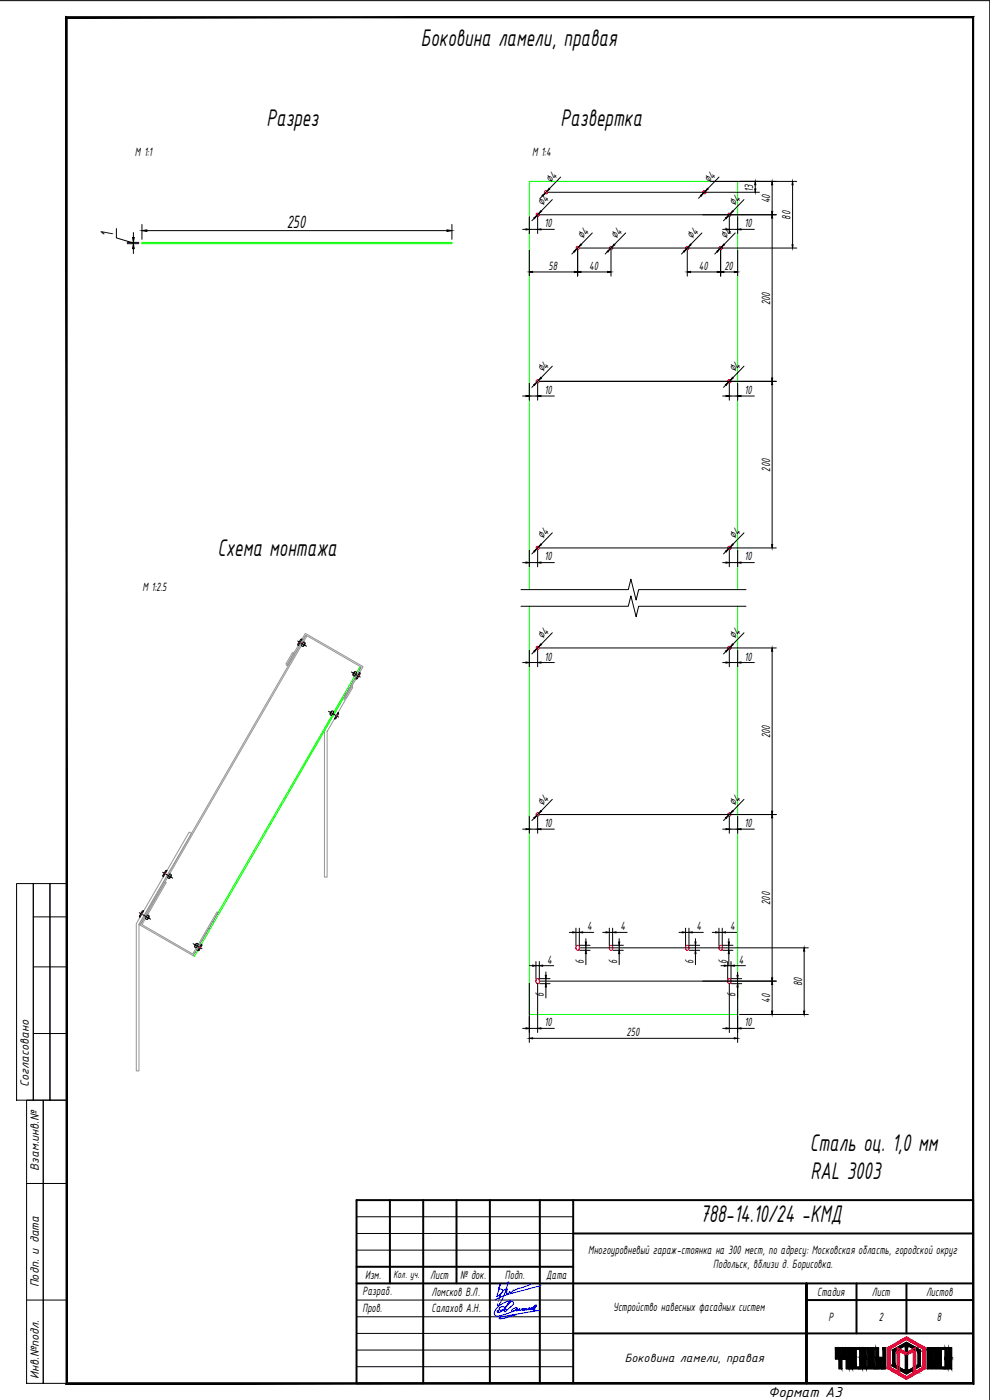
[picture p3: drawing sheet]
<svg xmlns="http://www.w3.org/2000/svg" width="297mm" height="420mm" viewBox="0 0 297 420" stroke-linecap="round" stroke-linejoin="round" font-family="sans-serif">
<!-- layer: 0 -->
<path d="M42.6 72.7h93v.4h-93zM158.8 177v-122.6h62.5v122.6M158.8 181.9v122.6h62.5v-122.6M107.9 200.2l.4 .2-50 86.6-.3-.2z" fill="none" stroke="#0f0" stroke-width=".3"/>
<g fill="none" stroke="#000" stroke-width=".3">
<path d="M0 .2h297v420M162.8 58.8l-.7 .7M164.2 57.3l-.7 .8M164.4 57.7h63.5M165.7 59.9l-3.4 3.5M168.2 53.1l-3.4 3.5M210.3 58.8l-.7 .7M211.7 57.3l-.7 .8M213.4 54.4h25.7M215.7 53.1l-3.3 3.5M223.2 59.9l-3.3 3.5M226.6 55.5v1.2"/>
<path d="M231.7 55.5v8M237.8 55.5v17.9M34.9 68.6v2.8l5.1 1.5M38.2 72.7h3.5M38.2 73.1h3.5M40 72.7v.4v-.4M40 69.8v1.5M40 74.6v1.5M42.6 67.4v4.4M44.1 69.2h90M135.6 67.4v4.4M156.8 68.8h1"/>
<path d="M158.8 65.1v5M158.8 75.1v7.8M158.8 68.8h2.5M160.3 65.5l-.7 .8M161.3 65.1v5M161.6 64.1l-.6 .7M161.9 64.5h71M162.3 68.8h4M172.3 75.5l-.7 .7M173.3 75.1v7.8M173.7 74.1l-.7 .7M173.9 74.4h65.2"/>
<path d="M177.7 69.9l-3.4 3.5M182.3 75.5l-.7 .7M183.3 75.1v7.8M183.7 74.1l-.7 .7M187.7 69.9l-3.3 3.5M205.2 75.5l-.7 .7M206.2 75.1v7.8M206.5 74.1l-.6 .7M210.6 69.9l-3.4 3.5M215.2 75.5l-.7 .7M216.2 75.1v7.8M216.6 74.1l-.7 .7"/>
<path d="M216.8 68.8h1M217.8 65.5l-.7 .8M218.8 68.8h2.5M218.8 65.1v5M219.2 64.1l-.7 .7M220.6 69.9l-3.3 3.5M221.3 65.1v5M221.3 75.1v7.8M222.3 68.8h4M231.7 65.4v48.1M159.8 81.6h12.5M174.3 81.6h8"/>
<path d="M207.2 81.6h8M217.2 81.6h3.1M156.8 118.9h1M158.8 115.1v5M158.8 118.9h2.5M160.3 115.5l-.7 .7M161.3 115.1v5M161.6 114.1l-.6 .7M161.9 114.4h71M162.3 118.9h4M165.7 109.9l-3.4 3.5M216.8 118.9h1"/>
<path d="M217.8 115.5l-.7 .7M218.8 115.1v5M218.8 118.9h2.5M219.2 114.1l-.7 .7M221.3 115.1v5M222.3 118.9h4M223.2 109.9l-3.3 3.5M231.7 115.4v48M165.7 159.9l-3.4 3.5M223.2 159.9l-3.3 3.5M156.3 177h32.2l.8-3.2 1.6 6.3 .7-3.1h32.2M156.8 168.8h1"/>
<path d="M158.8 165.1v5M158.8 168.8h2.5M160.3 165.5l-.7 .7M161.3 165.1v5M161.6 164.1l-.6 .7M161.9 164.4h71M162.3 168.8h4M216.8 168.8h1M217.8 165.5l-.7 .7M218.8 165.1v5M218.8 168.8h2.5M219.2 164.1l-.7 .7"/>
<path d="M221.3 165.1v5M222.3 168.8h4M156.3 181.9h32.2l.8-3.1 1.6 6.3 .7-3.2h32.2M156.8 198.8h1M158.8 195.1v5M158.8 198.8h2.5M160.3 195.5l-.7 .8M161.3 195.1v5M161.6 194.1l-.6 .7M161.9 194.5h71M162.3 198.8h4M165.7 189.9l-3.4 3.5"/>
<path d="M216.8 198.8h1M217.8 195.5l-.7 .8M218.8 195.1v5M218.8 198.8h2.5M219.2 194.1l-.7 .7M221.3 195.1v5M222.3 198.8h4M223.2 189.9l-3.3 3.5M231.7 195.5v48M165.7 239.9l-3.4 3.5M223.2 239.9l-3.3 3.5M156.8 248.8h1"/>
<path d="M158.8 245.1v5M158.8 248.8h2.5M160.3 245.5l-.7 .8M161.3 245.1v5M161.6 244.1l-.6 .7M161.9 244.5h71M162.3 248.8h4M216.8 248.8h1M217.8 245.5l-.7 .8M218.8 245.1v5M218.8 248.8h2.5M219.2 244.1l-.7 .7"/>
<path d="M221.3 245.1v5M222.3 248.8h4M231.7 245.4v48.1M5 265.2h5v65h-5zM10 265.2h5v65h-5zM10 275.2h10M15 265.2h5v65h-5zM170.8 279.8h1M172.8 278.6v5.2M172.8 279.8h1M173.8 278.6v5.2M174.8 279.8h3.3"/>
<path d="M180.8 279.8h1M182.8 279.8h1M182.8 278.6v5.2M183.8 278.6v5.2M184.8 279.8h3.4M203.7 279.8h1M205.7 279.8h1M205.7 278.6v5.2M206.7 278.6v5.2M207.7 279.8h3.3M213.7 279.8h1M215.7 279.8h1"/>
<path d="M215.7 278.6v5.2M216.7 278.6v5.2M217.7 279.8h3.3M10 290.2h10M158.8 295.1v17.8M158.8 289.8h1M160.8 288.6v5.2M160.8 289.8h1M161.3 295.1v14.8M161.8 288.6v5.2M161.9 295.2h3.1M161.9 293.7h3.1"/>
<path d="M161.9 294.4h71M162.8 289.8h3.3M163.8 291.7v1M163.8 293.7v1.5M163.8 296.2v3.3M173.9 285.2h3.1M173.9 283.7h3.1M173.9 284.5h68.6M175.8 281.7v1M175.8 283.7v1.5M175.8 286.2v3.3M183.9 285.2h3.1"/>
<path d="M183.9 283.7h3.1M185.8 281.7v1M185.8 283.7v1.5M185.8 286.2v3.3M206.8 285.2h3.1M206.8 283.7h3.1M208.7 281.7v1M208.7 283.7v1.5M208.7 286.2v3.3M216.3 289.8h1M216.8 285.2h3.1M216.8 283.7h3.1"/>
<path d="M218.3 289.8h1M218.3 288.6v5.2M218.7 281.7v1M218.7 283.7v1.5M218.7 286.2v3.3M218.8 295.1v14.8M219.3 288.6v5.2M219.5 295.2h3M219.5 293.7h3M220.3 289.8h3.4M221.3 291.7v1M221.3 293.7v1.5"/>
<path d="M221.3 296.2v3.3M221.3 295.1v17.8M231.7 295.4v8M241.3 285.5v17.9M10 310.2h10M156.8 308.6h1M158.8 308.6h2.5M159.8 311.6h60.5M162.3 308.6h4M216.8 308.6h1M218.8 308.6h2.5M222 304.5h20.5"/>
<path d="M222.3 308.6h4M8 330.2h5v85h-5zM13 330.2h7v85h-7zM8 355.2h12M8 390.2h12"/>
</g>
<g fill="#000" stroke="#000" stroke-width=".3">
<path d="M162.6 58.7l.9-.6-.6 .8zM164.7 56.5l.3 .2-.8 .6zM210.2 58.7l.8-.6-.6 .8zM212.3 56.5l.2 .2-.8 .6zM226.6 54.4l.2 1.1h-.4zM226.4 56.7h.4l-.2 1zM231.7 54.4l.1 1.1h-.3zM237.8 54.4l.2 1.1h-.4zM39.8 71.3h.5l-.3 1.4zM40 73.1l.3 1.5h-.5zM42.6 69.2l1.5-.2v.5zM134.1 69l1.5 .2-1.5 .3z"/>
<path d="M157.8 68.7l1 .1-1 .2zM160.1 65.4l.9-.6-.6 .8zM162.2 63.3l.3 .2-.9 .6zM161.3 68.8l1-.1v.3zM172.1 75.4l.9-.6-.6 .8zM174.2 73.3l.3 .2-.8 .6zM182.2 75.4l.8-.6-.6 .8zM184.2 73.3l.3 .2-.8 .6zM205 75.4l.9-.6-.6 .8zM207.1 73.3l.3 .2-.9 .6zM215.1 75.4l.8-.6-.6 .8zM217.1 73.3l.3 .2-.8 .6z"/>
<path d="M217.7 65.4l.8-.6-.6 .8zM217.8 68.7l1 .1-1 .2zM219.8 63.3l.2 .2-.8 .6zM221.3 68.8l1-.1v.3zM231.5 63.5h.3l-.1 1zM231.7 64.5l.1 .9h-.3zM237.6 73.4h.4l-.2 1zM158.8 81.6l1-.2v.4zM172.3 81.4l1 .2-1 .2zM173.3 81.6l1-.2v.4zM182.3 81.4l1 .2-1 .2zM206.2 81.6l1-.2v.4z"/>
<path d="M215.2 81.4l1 .2-1 .2zM216.2 81.6l1-.2v.4zM220.3 81.4l1 .2-1 .2zM157.8 118.7l1 .2-1 .1zM160.1 115.4l.9-.6-.6 .9zM162.2 113.3l.3 .2-.9 .6zM161.3 118.9l1-.2v.3zM217.7 115.4l.8-.6-.6 .9zM217.8 118.7l1 .2-1 .1zM219.8 113.3l.2 .2-.8 .6zM221.3 118.9l1-.2v.3zM231.5 113.5h.3l-.1 .9z"/>
<path d="M231.7 114.4l.1 1h-.3zM157.8 168.7l1 .1-1 .2zM160.1 165.4l.9-.6-.6 .9zM162.2 163.3l.3 .2-.9 .6zM161.3 168.8l1-.1v.3zM217.7 165.4l.8-.6-.6 .9zM217.8 168.7l1 .1-1 .2zM219.8 163.3l.2 .2-.8 .6zM221.3 168.8l1-.1v.3zM231.5 163.4h.3l-.1 1zM157.8 198.7l1 .1-1 .2zM160.1 195.4l.9-.6-.6 .8z"/>
<path d="M162.2 193.3l.3 .2-.9 .6zM161.3 198.8l1-.1v.3zM217.7 195.4l.8-.6-.6 .8zM217.8 198.7l1 .1-1 .2zM219.8 193.3l.2 .2-.8 .6zM221.3 198.8l1-.1v.3zM231.7 194.5l.1 1h-.3zM157.8 248.7l1 .1-1 .2zM160.1 245.4l.9-.6-.6 .8zM162.2 243.3l.3 .2-.9 .6zM161.3 248.8l1-.1v.3zM217.7 245.4l.8-.6-.6 .8z"/>
<path d="M217.8 248.7l1 .1-1 .2zM219.8 243.3l.2 .2-.8 .6zM221.3 248.8l1-.1v.3zM231.5 243.5h.3l-.1 1zM231.7 244.5l.1 .9h-.3zM171.8 279.7l1 .1-1 .2zM173.8 279.8l1-.1v.3zM181.8 279.7l1 .1-1 .2zM183.8 279.8l1-.1v.3zM204.7 279.7l1 .1-1 .2zM206.7 279.8l1-.1v.3zM214.7 279.7l1 .1-1 .2z"/>
<path d="M216.7 279.8l1-.1v.3zM159.8 289.6l1 .2-1 .2zM161.8 289.8l1-.2v.4zM163.6 292.7h.3l-.1 1zM163.8 295.2l.1 1h-.3zM175.6 282.7h.3l-.1 1zM175.8 285.2l.1 1h-.3zM185.6 282.7h.3l-.1 1zM185.8 285.2l.1 1h-.3zM208.5 282.7h.3l-.1 1zM208.7 285.2l.1 1h-.3zM217.3 289.6l1 .2-1 .2z"/>
<path d="M218.5 282.7h.3l-.1 1zM218.7 285.2l.1 1h-.3zM219.3 289.8l1-.2v.4zM221.1 292.7h.4l-.2 1zM221.3 295.2l.2 1h-.4zM231.5 293.5h.3l-.1 .9zM231.7 294.4l.1 1h-.3zM241.3 284.5l.1 1h-.3zM157.8 308.5l1 .1-1 .2zM158.8 311.6l1-.2v.4zM161.3 308.6l1-.1v.3zM217.8 308.5l1 .1-1 .2z"/>
<path d="M220.3 311.4l1 .2-1 .2zM221.3 308.6l1-.1v.3zM231.5 303.4h.3l-.1 1.1zM241.1 303.4h.3l-.1 1.1z"/>
<path d="M20.2 415l-.4 .4 272-.4zM19.8 415.4l272-.4 .3 .4zM291.8 5.4v409.6l.3 .4zM291.8 5.4l.3-.4v410.4zM20.2 5.4h271.6l.3-.4zM19.8 5h272.3l-271.9 .4zM19.8 5l.4 410v-409.6zM19.8 5l.4 410-.4 .4z"/>
</g>
<g fill="none" stroke="#f00" stroke-width=".3">
<path d="M160.9 293.9a.5 .5 0 0 1 .6-.2 .5 .5 0 0 1 .3 .5v.5a.51 .51 0 0 1-.5 .5 .51 .51 0 0 1-.5-.5zM172.9 283.9a.5 .5 0 0 1 .6-.2 .5 .5 0 0 1 .3 .5v.5a.51 .51 0 0 1-.5 .5 .51 .51 0 0 1-.5-.5zM182.8 284.2v.5M182.8 284.2a.5 .5 0 0 1 .5-.5 .5 .5 0 0 1 .5 .5M182.8 284.7a.5 .5 0 0 0 .5 .5 .5 .5 0 0 0 .5-.5M183.8 284.2v.5M205.7 284.2v.5M205.7 284.2a.5 .5 0 0 1 .5-.5 .5 .5 0 0 1 .5 .5v.5a.5 .5 0 0 1-.5 .5 .5 .5 0 0 1-.5-.5M215.8 283.9a.5 .5 0 0 1 .6-.2 .5 .5 0 0 1 .3 .5v.5a.51 .51 0 0 1-.5 .5 .51 .51 0 0 1-.5-.5zM218.4 293.9a.5 .5 0 0 1 .6-.2 .5 .5 0 0 1 .3 .5v.5a.5 .5 0 0 1-.5 .5 .5 .5 0 0 1-.5-.5z"/>
<circle cx="163.8" cy="57.7" r=".5"/>
<circle cx="211.3" cy="57.7" r=".5"/>
<circle cx="161.3" cy="64.4" r=".5"/>
<circle cx="173.3" cy="74.4" r=".5"/>
<circle cx="183.3" cy="74.4" r=".5"/>
<circle cx="206.2" cy="74.4" r=".5"/>
<circle cx="216.2" cy="74.4" r=".5"/>
<circle cx="218.8" cy="64.4" r=".5"/>
<circle cx="161.3" cy="114.4" r=".5"/>
<circle cx="218.8" cy="114.4" r=".5"/>
<circle cx="161.3" cy="164.4" r=".5"/>
<circle cx="218.8" cy="164.4" r=".5"/>
<circle cx="161.3" cy="194.4" r=".5"/>
<circle cx="218.8" cy="194.4" r=".5"/>
<circle cx="161.3" cy="244.4" r=".5"/>
<circle cx="218.8" cy="244.4" r=".5"/>
</g>
<g fill="none" stroke="#939598" stroke-width=".3">
<path d="M86.2 199.3h.1M87.8 195.9l-1.9 3.2 .1 .6 .6-.1 1.8-3.2-.4-.1-1.7 3M87.9 196.3l-1.7 3M88 196.3l.8-.5 3-5.2 16.6 9.6-3 5.2M88.5 195.5l3.1-5.4 17.3 10-3.1 5.4v.7M88.5 195.5l-.7 .4M91.7 190.8l.3 .2-50 86.6-.3-.2zM103 209.6l.6 .4-5.5 9.5v43.7h-.8v-43.9zM103.2 209.2l1.8-3.1 .4 .1-1.8 3.2M103.6 209.4h.1M105.4 205.4l-.1 1-1.7 3M105.8 206.2l-1.9 3.4-.5 .1-.2-.5"/>
<path d="M56.8 249.7l.7 .4-15.8 27.3v44h-.8v-44.2zM49.6 264.6l.3 .2-7.3 12.7 15.2 8.8 7.3-12.7 .4 .3-7.5 12.9-16-9.2z"/>
</g>
<g fill="none" stroke="#000" stroke-width=".3">
<path d="M89.3 192.4l2.7 1.5M89.4 193.3l.1 .4 1.1-1.9-.4 .1-.8 1.4M91.5 193.1l-.1 .5-.4 .3M91.5 193.1l-.5 .8M91.5 193.1l-.1-.4-.4 .1-.5 .8 .2 .3h.3M98.6 213.5l3 1.7M99.1 214.3l.1 .3h.4M99.2 213.6l.3-.1-.4 .8zM99.6 213.4h.3l.2 .3M100.1 213.7l-.5 .9M101.4 213.8l.2 .4-.8 1.4M101.5 213.8l-1.1 1.9 .4-.1"/>
<path d="M105.4 201.7l2.7 1.5M106.4 201.7l-.4 .3-.1 .5M106.9 201.9l-.1-.3-.4 .1-.4 1 .4 .1 .5-.8M107.9 201.8l.1 .4-.7 1.4-.5 .1zM41.8 273.9l3.4 2M42.7 273.5l.4-.1-1.1 1.9-.1-.4zM44.2 274.7h.4l.1 .3-.7 .9-.3-.3zM44.7 275l-.1 .5-.4 .3M48.8 261.8l3 1.7M49.7 261.3l.4-.1-1.1 1.9-.1-.4zM50.4 263.2l.1 .4 .4-.1M51.3 262.7v.5l-.4 .3"/>
<path d="M51.4 262.7l-.2-.4-.4 .1-.5 .8M51.4 262.7l-.5 .8M57.9 283.2l2.7 1.5M58.9 283.2h.4l.2 .3M59.4 283.5l-.5 .9h-.3l-.2-.3 .5-.9-.4 .3v.5M60.4 283.4l.2 .2-.8 1.6-.4 .1z"/>
</g>
<path d="M90 192.8h.1M100.9 214.8h.1M107.4 202.8h.1M42.5 274.3h.1M49.5 262.2h.1M59.9 284.3h.1" fill="none" stroke="#f0f" stroke-width=".3"/>
<g fill="none" stroke="#000" stroke-width=".59">
<path d="M107 360.2h185v55h-185zM117 360.2v25M127 360.2v55M137 360.2v25M147 360.2v55M162 360.2v55M172 370.2h120M172 360.2v55M107 380.2h65M107 385.2h185M242 390.2h50M257 385.2v15"/>
<path d="M272 385.2v15M172 400.2h120M242 415.2v-30v30"/>
</g>
<path d="M107 375.2h65M107 370.2h65M107 365.2h65M107 390.2h65M107 395.2h65M107 405.2h65M107 400.2h65M107 410.2h65" fill="none" stroke="#000" stroke-width=".3"/>
<g fill="#000" stroke="#000" stroke-width=".3">
<path d="M255 410.8h.8zM268.5 410.4h.7v.4zM268.5 404.8l.7-.4v.4zM269.2 404.4h1.4l-.7 .4zM269.9 410.4l.7 .4h-.7zM269.2 404.4l.7 .4zM270.2 411.4h3.5l-1.7 1zM271.6 406.5l.4 .2h-.4zM270.2 403.8l1.8-1 1.7 1zM272 406.7l.3-.2v.2zM273.3 404.4h1.4zM274.7 405.2h1.4z"/>
<path d="M250.7 404.9l.8 2.5v-2.5zM250.7 404.9l.8 2.5h-.8z"/>
<path d="M251.7 404.9l.9 2.5v-2.5zM251.7 404.9l.9 2.5h-.9z"/>
<path d="M251.7 407.9l.9 2.9v-2.9zM251.7 407.9l.9 2.9h-.9z"/>
<path d="M250.7 404.4l3 .5v-.5zM250.7 404.4l3 .5h-3z"/>
<path d="M252.8 404.9l.9 2.5v-2.5zM252.8 404.9l.9 2.5h-.9z"/>
<path d="M250.7 407.4l3 .5v-.5zM250.7 407.4l3 .5h-3z"/>
<path d="M253.9 404.9l.8 2.5v-2.5zM253.9 404.9l.8 2.5h-.8z"/>
<path d="M253.9 407.9l.8 2.9v-2.9zM253.9 407.9l.8 2.9h-.8z"/>
<path d="M253.9 404.4l1.9 .5v-.5zM253.9 404.4l1.9 .5h-1.9z"/>
<path d="M255 404.9l.8 2.5v-2.5zM255 404.9l.8 2.5h-.8z"/>
<path d="M253.9 407.4l1.9 .5v-.5zM253.9 407.4l1.9 .5h-1.9z"/>
<path d="M255 407.9l.8 2.9v-2.9zM255 407.9l.8 2.9h-.8z"/>
<path d="M256.1 404.9l.8 5.4v-5.4zM256.1 404.9l.8 5.4h-.8z"/>
<path d="M256.1 404.4l1.6 .5v-.5zM256.1 404.4l1.6 .5h-1.6z"/>
<path d="M256.1 410.3l1.6 .5v-.5zM256.1 410.3l1.6 .5h-1.6z"/>
<path d="M258 404.9l.8 2.5v-2.5zM258 404.9l.8 2.5h-.8z"/>
<path d="M258 407.9l.8 2.9v-2.9zM258 407.9l.8 2.9h-.8z"/>
<path d="M258 404.4l1.9 .5v-.5zM258 404.4l1.9 .5h-1.9z"/>
<path d="M259.1 404.9l.8 2.5v-2.5zM259.1 404.9l.8 2.5h-.8z"/>
<path d="M258 407.4l1.9 .5v-.5zM258 407.4l1.9 .5h-1.9z"/>
<path d="M259.1 407.9l.8 2.9v-2.9zM259.1 407.9l.8 2.9h-.8z"/>
<path d="M260.4 404.9l.8 5.4v-5.4zM260.4 404.9l.8 5.4h-.8z"/>
<path d="M260.4 404.4l1.9 .5v-.5zM260.4 404.4l1.9 .5h-1.9z"/>
<path d="M261.5 404.9l.8 5.4v-5.4zM261.5 404.9l.8 5.4h-.8z"/>
<path d="M260.1 410.3l2.4 .5v-.5zM260.1 410.3l2.4 .5h-2.4z"/>
<path d="M262.8 404.4l.8 3v-3zM262.8 404.4l.8 3h-.8z"/>
<path d="M262.8 407.9l.8 2.4v-2.4zM262.8 407.9l.8 2.4h-.8z"/>
<path d="M262.8 407.4l1.9 .5v-.5zM262.8 407.4l1.9 .5h-1.9z"/>
<path d="M263.9 407.9l.8 2.4v-2.4zM263.9 407.9l.8 2.4h-.8z"/>
<path d="M262.8 410.3l1.9 .5v-.5zM262.8 410.3l1.9 .5h-1.9z"/>
<path d="M264.9 404.4l.9 6.4v-6.4zM264.9 404.4l.9 6.4h-.9z"/>
<path d="M267.8 405.6l.7 4v-4zM267.8 405.6l.7 4h-.7z"/>
<path d="M267.8 409.6l1.4 .4-.7-.4zM267.8 409.6l1.4 .4h-1.4z"/>
<path d="M268.5 404.8l.7 .4v-.4zM267.8 405.2l.7-.4 .7 .4z"/>
<path d="M267.8 405.2l.7 .4 .7-.4zM267.8 405.2l.7 .4h-.7z"/>
<path d="M267.8 410l1.4 .4v-.4zM267.8 410l1.4 .4h-.7z"/>
<path d="M269.9 411.2h1.4zM269.9 411.2h1.4z"/>
<path d="M269.2 404.4h1.4zM269.2 404.4h1.4z"/>
<path d="M269.9 410.8l1.4 .4-.7-.4zM269.9 410.8l1.4 .4h-1.4z"/>
<path d="M269.9 411.2l1.7 .2-.3-.2zM269.9 411.2l1.7 .2h-1.4z"/>
<path d="M270.2 403.8l.4 .6 1-.6zM269.2 404.4l1-.6 .4 .6z"/>
<path d="M271.6 405.8h.7zM271.6 405.8h.7z"/>
<path d="M271.6 403.8l.7 .6v-.6zM271.6 403.8l.7 .6h-.7z"/>
<path d="M271.6 404.4l.7 1.4v-1.4zM271.6 404.4l.7 1.4h-.7zM271.6 405.8l.4 .2 .3-.2z"/>
<path d="M271.6 406.7l.7 4.5v-4.5zM271.6 406.7l.7 4.5h-.7z"/>
<path d="M271.6 411.2l.7 .2v-.2zM271.6 411.2l.7 .2h-.7z"/>
<path d="M273.3 404.4h1.4zM273.3 404.4h1.4l-.7 .4z"/>
<path d="M272.3 403.8l2.4 .6-1-.6zM272.3 403.8l2.4 .6h-1.4z"/>
<path d="M274 410.4v.8zM272.7 411.2l1.3-.8v.8z"/>
<path d="M272.7 411.2l1 .2 .3-.2zM272.3 411.4l.4-.2 1 .2z"/>
<path d="M274.7 404.4l1.4 .8h-1.4zM274.7 405.2h1.4z"/>
<path d="M274.7 410h1.4zM274.7 410h1.4z"/>
<path d="M274.7 405.2l1.4 .4v-.4zM274.7 405.2l1.4 .4h-.7z"/>
<path d="M275.4 405.6l.7 4v-4zM275.4 405.6l.7 4h-.7z"/>
<path d="M275.4 409.6l.7 .4v-.4zM274.7 410l.7-.4 .7 .4zM274.7 410v.8l1.4-.8z"/>
<path d="M278.2 404.9l.9 5.9v-5.9zM278.2 404.9l.9 5.9h-.9z"/>
<path d="M279.3 404.9l.9 5.9v-5.9zM279.3 404.9l.9 5.9h-.9z"/>
<path d="M278.2 404.4l3.1 .5v-.5zM278.2 404.4l3.1 .5h-3.1z"/>
<path d="M280.4 404.9l.9 5.9v-5.9zM280.4 404.9l.9 5.9h-.9z"/>
<path d="M281.6 404.9l.8 5.4v-5.4zM281.6 404.9l.8 5.4h-.8z"/>
<path d="M281.6 404.4l1.7 .5v-.5zM281.6 404.4l1.7 .5h-1.7z"/>
<path d="M281.6 410.3l1.7 .5v-.5zM281.6 410.3l1.7 .5h-1.7z"/>
<path d="M283.5 404.4l.9 3v-3zM283.5 404.4l.9 3h-.9z"/>
<path d="M283.5 407.9l.9 2.9v-2.9zM283.5 407.9l.9 2.9h-.9z"/>
<path d="M283.5 407.6l2 .1zM283.5 407.6l2 .1z"/>
<path d="M284.7 404.4l.8 3v-3zM284.7 404.4l.8 3h-.8z"/>
<path d="M283.5 407.4l2 .1zM283.5 407.4l2 .1z"/>
<path d="M283.5 407.5h2zM283.5 407.5l1.8 .1z"/>
<path d="M283.5 407.7l2 .2zM283.5 407.7l2 .2z"/>
<path d="M284.7 407.9l.8 2.9v-2.9zM284.7 407.9l.8 2.9h-.8z"/>
</g>
<g fill="#dd0037" stroke="#dd0037" stroke-width=".3">
<path d="M270.6 402l1.4-.8 1.3 .8z"/>
<path d="M270.7 406h2.6l-1.3 .7z"/>
<path d="M270.6 413.2h2.7l-1.3 .8z"/>
<path d="M272 402l5.5 2.4-4.2-2.4zM272 402l5.5 2.4h-1.4z"/>
<path d="M267.8 404.4l4.2-2.4h-1.4zM266.4 404.4l4.2-2.4-2.8 2.4z"/>
<path d="M276.1 404.4h1.4zM276.1 404.4h1.4z"/>
<path d="M266.4 404.4h1.4zM266.4 404.4h1.4z"/>
<path d="M276.1 404.4l1.4 .4v-.4zM276.1 404.4l1.4 .4h-.7z"/>
<path d="M266.4 404.4l.7 .4 .7-.4zM266.4 404.4l.7 .4h-.7z"/>
<path d="M274.7 404.4v1.2zM272.7 405.6l2-1.2v1.2z"/>
<path d="M269.2 404.4l2.1 1.2zM269.2 404.4l2.1 1.2h-2.1z"/>
<path d="M272.7 405.6l.6 .4 .7-.4zM272 406l.7-.4 .6 .4z"/>
<path d="M269.9 405.6l2.1 .4-.7-.4zM269.9 405.6l2.1 .4h-1.3z"/>
<path d="M269.2 405.6l.7 .4v-.4zM269.2 405.6l.7 .4h-.7z"/>
<path d="M276.8 404.8l.7 5.6v-5.6zM276.8 404.8l.7 5.6h-.7z"/>
<path d="M266.4 404.8l.7 5.6v-5.6zM266.4 404.8l.7 5.6h-.7z"/>
<path d="M276.8 410.4l.7 .4v-.4zM276.1 410.8l.7-.4 .7 .4z"/>
<path d="M269.2 406l.7 4.8v-4.8zM269.2 406l.7 4.8h-.7z"/>
<path d="M266.4 410.4l1.4 .4-.7-.4zM266.4 410.4l1.4 .4h-1.4z"/>
<path d="M276.1 410.8v.8l1.4-.8zM274.7 411.6l1.4-.8v.8z"/>
<path d="M274 405.6l.7 6v-6zM274 405.6l.7 6h-.7z"/>
<path d="M269.2 410.8l.7 .8v-.8zM269.2 410.8l.7 .8h-.7z"/>
<path d="M266.4 410.8l2.8 .8-1.4-.8zM266.4 410.8l2.8 .8h-1.4z"/>
<path d="M267.8 411.6l2.1 .4v-.4zM267.8 411.6l2.1 .4h-1.4z"/>
<path d="M274 411.6l1.4 .4 .7-.4zM274 411.6l1.4 .4h-1.4z"/>
<path d="M274 412l-.7 1.2 2.1-1.2zM272 413.2l2-1.2-.7 1.2z"/>
<path d="M268.5 412l3.5 1.2-2.1-1.2zM268.5 412l3.5 1.2h-1.4z"/>
</g>
<g fill="none" stroke="#000" stroke-width=".3">
<path d="M250.7 404.4h3v3.5h-1.1v2.9h-.9v-2.9h-1zM251.5 404.9h.2v2.5h-.2zM252.6 404.9h.2v2.5h-.2zM253.9 404.4h1.9v6.4h-.8v-2.9h-.3v2.9h-.8zM254.7 404.9h.3v2.5h-.3zM256.1 404.4h1.6v.5h-.8v5.4h.8v.5h-1.6zM258 404.4h1.9v6.4h-.8v-2.9h-.3v2.9h-.8zM258.8 404.9h.3v2.5h-.3zM260.4 404.4h1.9v5.9h.2v.5h-2.4v-.5h.3zM261.2 404.9h.3v5.4h-.3zM262.8 404.4h.8v3h1.1v3.4h-1.9zM263.6 407.9h.3v2.4h-.3z"/>
<path d="M264.9 404.4h.9v6.4h-.9zM269.2 410.8l-1.4-.8v-4.8l4.2-2.4 4.1 2.4v4.8l-1.4 .8M269.2 405.2l-.7 .4v4l.7 .4M269.9 411.2l2.1 1.2 2-1.2M269.9 404.8l1.7-1v2M271.6 406.5v4.9l-1.7-1M272.3 406.5v4.9l1.7-1M274 404.8l-1.7-1v2M274.7 405.2l.7 .4v4l-.7 .4M278.2 404.4h3.1v6.4h-.9v-5.9h-.2v5.9h-.9v-5.9h-.2v5.9h-.9zM281.6 404.4h1.7v.5h-.9v5.4h.9v.5h-1.7zM283.5 404.4h.9v3h.3v-3h.8v3.1l-.2 .1 .2 .1v3.1h-.8v-2.9h-.3v2.9h-.9z"/>
</g>
<path d="M266.4 404.4l5.6-3.2 5.5 3.2v6.4l-5.5 3.2-5.6-3.2zM267.1 404.8l4.9-2.8 4.8 2.8v5.6l-2.1 1.2v-7.2l-2.7 1.6-2.8-1.6v7.2l-2.1-1.2zM269.9 405.6l2.1 1.1 2-1.1v6.4l-2 1.2-2.1-1.2z" fill="none" stroke="#dd0037" stroke-width=".3"/>
<path d="M149.5 393.7v-.5l-.3 .3 .2 .3 .8-.1 .6-.4 2.4-2.8v.2l-1.7 2-.2 .9h.4l2.3-2.1 .1-.5-.2-.3-1.2-.3-1.8 .8-1.7 1.3-.9 1.3 .2 1 1.1 .2 2.8-.8 2.4-1.1 .4-.4v-.2h-.4l-1 .4-.3 .6h.7l1-.9-.4 .7 .1 .1 1-.7-.1 .6 .9-.6-.1 .5 .5-.4-.1 .4 .5-.1 .3-.3-.3-.1-.4 .1-.1 .4 .9-.5v.5l.8-.7 .1 .1-.4 .5 .5-.5 .1 .1-.1-.1-.2 .3 .6-.2-.1 .3 .1 .1 .5-.5-.3-.1-.2 .4 1.5-.7 .2-.3-.2-.3-.5 .4-.4 1 .6-.1-.1-.3-.4 .2 .1 .4 1.7 .1-11.1 1.8-1 .6 1.5-.1 3.7-.9M152 392.9l-1.9 .3-.3-.2v-.4l.6-.4h.8l.5 .4-.3 .7" fill="none" stroke="#00f" stroke-width=".3"/>
<g fill="none" stroke="#00f" stroke-width=".3">
<path d="M149.2 388.7l.8-3.2-.1 .2 .2 .1-.6 .8 .4 .2a.73 .73 0 0 1 1 .4 .73 .73 0 0 1-.5 .9l-.8 .7-.7 .3M149.6 390.4v.1M149.8 389.9l-.1 .1M150 389l-.2 .7M150.1 388.8v.1M152.3 385.2l-1.1 3.6a6.7 6.7 0 0 1-1.8 3.1l-.1-.6M152.4 385l.2-.3-.1 .4M152.5 385.2v.1M153.8 388.1l-2.4 .7-2.9 1.3M154.6 387.9l-.7 .1M155.2 387.7l-.6 .2M157.5 387.1l-2.2 .6"/>
<path d="M158 387l-.4 .1M158.4 386.9h-.3M159.5 385.3l-4.9 1.8h-.6l-.9 .8-.1-.3a.56 .56 0 0 1-.4 .6 .56 .56 0 0 1-.6-.2l.1-1.3-1.1 .7-.8 1.3M162.1 385.6l.2 .2-.3 .2-3.5 .8"/>
</g>
<g font-size="7.8">
<text x="126.3" y="13.8">Боковина ламели, правая</text>
<text x="79.9" y="37.7">Разрез</text>
<text x="168.2" y="37.7">Развертка</text>
<text x="65.2" y="166.9">Схема монтажа</text>
<text x="243" y="345.4">Сталь оц. 1,0 мм</text>
<text x="243.2" y="353.8">RAL 3003</text>
<text x="210.1" y="366.8">788-14.10/24 -КМД</text>
</g>
<g font-size="5.8">
<text x="34" y="71.3" transform="rotate(-90 34 71.3)">1</text>
<text x="86" y="68.3">250</text>
</g>
<text font-size="4.7" x="230.5" y="419.2">Формат А3</text>
<g font-size="3.9">
<text x="40.5" y="46.9">М 1:1</text>
<text x="159.7" y="46.9">М 1:4</text>
<text x="165.2" y="55.3" transform="rotate(-46 165.2 55.3)">∅4</text>
<text x="212.7" y="55.3" transform="rotate(-46 212.7 55.3)">∅4</text>
<text x="226" y="57.5" transform="rotate(-90 226 57.5)">13</text>
<text x="162.7" y="62.1" transform="rotate(-46 162.7 62.1)">∅4</text>
<text x="220.2" y="62.1" transform="rotate(-46 220.2 62.1)">∅4</text>
<text x="231.1" y="61" transform="rotate(-90 231.1 61)">40</text>
<text x="237.2" y="65.9" transform="rotate(-90 237.2 65.9)">80</text>
<text x="163.4" y="68.2">10</text>
<text x="223.4" y="68.2">10</text>
<text x="174.7" y="72.1" transform="rotate(-46 174.7 72.1)">∅4</text>
<text x="184.7" y="72.1" transform="rotate(-46 184.7 72.1)">∅4</text>
<text x="207.6" y="72.1" transform="rotate(-46 207.6 72.1)">∅4</text>
<text x="217.6" y="72.1" transform="rotate(-46 217.6 72.1)">∅4</text>
<text x="164.6" y="81">58</text>
<text x="176.7" y="81">40</text>
<text x="209.6" y="81">40</text>
<text x="217.3" y="81">20</text>
<text x="231.1" y="91.5" transform="rotate(-90 231.1 91.5)">200</text>
<text x="162.7" y="112.1" transform="rotate(-46 162.7 112.1)">∅4</text>
<text x="220.2" y="112.1" transform="rotate(-46 220.2 112.1)">∅4</text>
<text x="163.4" y="118.2">10</text>
<text x="223.4" y="118.2">10</text>
<text x="231.1" y="141.5" transform="rotate(-90 231.1 141.5)">200</text>
<text x="162.7" y="162.1" transform="rotate(-46 162.7 162.1)">∅4</text>
<text x="220.2" y="162.1" transform="rotate(-46 220.2 162.1)">∅4</text>
<text x="163.4" y="168.2">10</text>
<text x="223.4" y="168.2">10</text>
<text x="42.7" y="177.4">М 1:2.5</text>
<text x="162.7" y="192.1" transform="rotate(-46 162.7 192.1)">∅4</text>
<text x="220.2" y="192.1" transform="rotate(-46 220.2 192.1)">∅4</text>
<text x="163.4" y="198.2">10</text>
<text x="223.4" y="198.2">10</text>
<text x="231.1" y="221.5" transform="rotate(-90 231.1 221.5)">200</text>
<text x="162.7" y="242.1" transform="rotate(-46 162.7 242.1)">∅4</text>
<text x="220.2" y="242.1" transform="rotate(-46 220.2 242.1)">∅4</text>
<text x="163.4" y="248.2">10</text>
<text x="223.4" y="248.2">10</text>
<text x="231.1" y="271.5" transform="rotate(-90 231.1 271.5)">200</text>
<text x="176.1" y="279.2">4</text>
<text x="186.1" y="279.2">4</text>
<text x="209" y="279.2">4</text>
<text x="219" y="279.2">4</text>
<text x="164.1" y="289.2">4</text>
<text x="175.2" y="289.2" transform="rotate(-90 175.2 289.2)">6</text>
<text x="185.2" y="289.2" transform="rotate(-90 185.2 289.2)">6</text>
<text x="208" y="289.2" transform="rotate(-90 208 289.2)">6</text>
<text x="218.1" y="289.2" transform="rotate(-90 218.1 289.2)">6</text>
<text x="221.7" y="289.2">4</text>
<text x="163.2" y="299.2" transform="rotate(-90 163.2 299.2)">6</text>
<text x="220.7" y="299.2" transform="rotate(-90 220.7 299.2)">6</text>
<text x="240.6" y="295.9" transform="rotate(-90 240.6 295.9)">80</text>
<text x="231.1" y="301" transform="rotate(-90 231.1 301)">40</text>
<text x="163.4" y="308">10</text>
<text x="188" y="311">250</text>
<text x="223.4" y="308">10</text>
<text x="8.7" y="326.4" transform="rotate(-90 8.7 326.4)">Согласовано</text>
<text x="11.7" y="351.4" transform="rotate(-90 11.7 351.4)">Взам.инв.№</text>
<text x="176.5" y="376.5">Многоуровневый гараж-стоянка на 300 мест, по адресу: Московская область, городской округ</text>
<text x="109.6" y="383.9">Изм.</text>
<text x="129.1" y="383.9">Лист</text>
<text x="138.1" y="383.9">№ док.</text>
<text x="151.5" y="383.9">Подп.</text>
<text x="163.9" y="383.7">Дата</text>
<text x="214" y="380.6">Подольск, вблизи д. Борисовка.</text>
<text x="11.7" y="386.4" transform="rotate(-90 11.7 386.4)">Подп. и дата</text>
<text x="108.8" y="388.8">Разраб.</text>
<text x="129.5" y="388.8">Ломсков В.Л.</text>
<text x="245.2" y="388.9">Стадия</text>
<text x="261.6" y="388.9">Лист</text>
<text x="277.9" y="388.9">Листов</text>
<text x="108.8" y="393.8">Пров.</text>
<text x="129.5" y="393.8">Салахов А.Н.</text>
<text x="184" y="393.4">Устройство навесных фасадных систем</text>
<text x="248.6" y="396.4">Р</text>
<text x="263.7" y="396.4">2</text>
<text x="281.1" y="396.4">8</text>
<text x="11.7" y="413.9" transform="rotate(-90 11.7 413.9)">Инв.№подл.</text>
<text x="187.4" y="408.9">Боковина ламели, правая</text>
</g>
<text font-size="3.4" x="118" y="383.4">Кол. уч.</text>
</svg>
